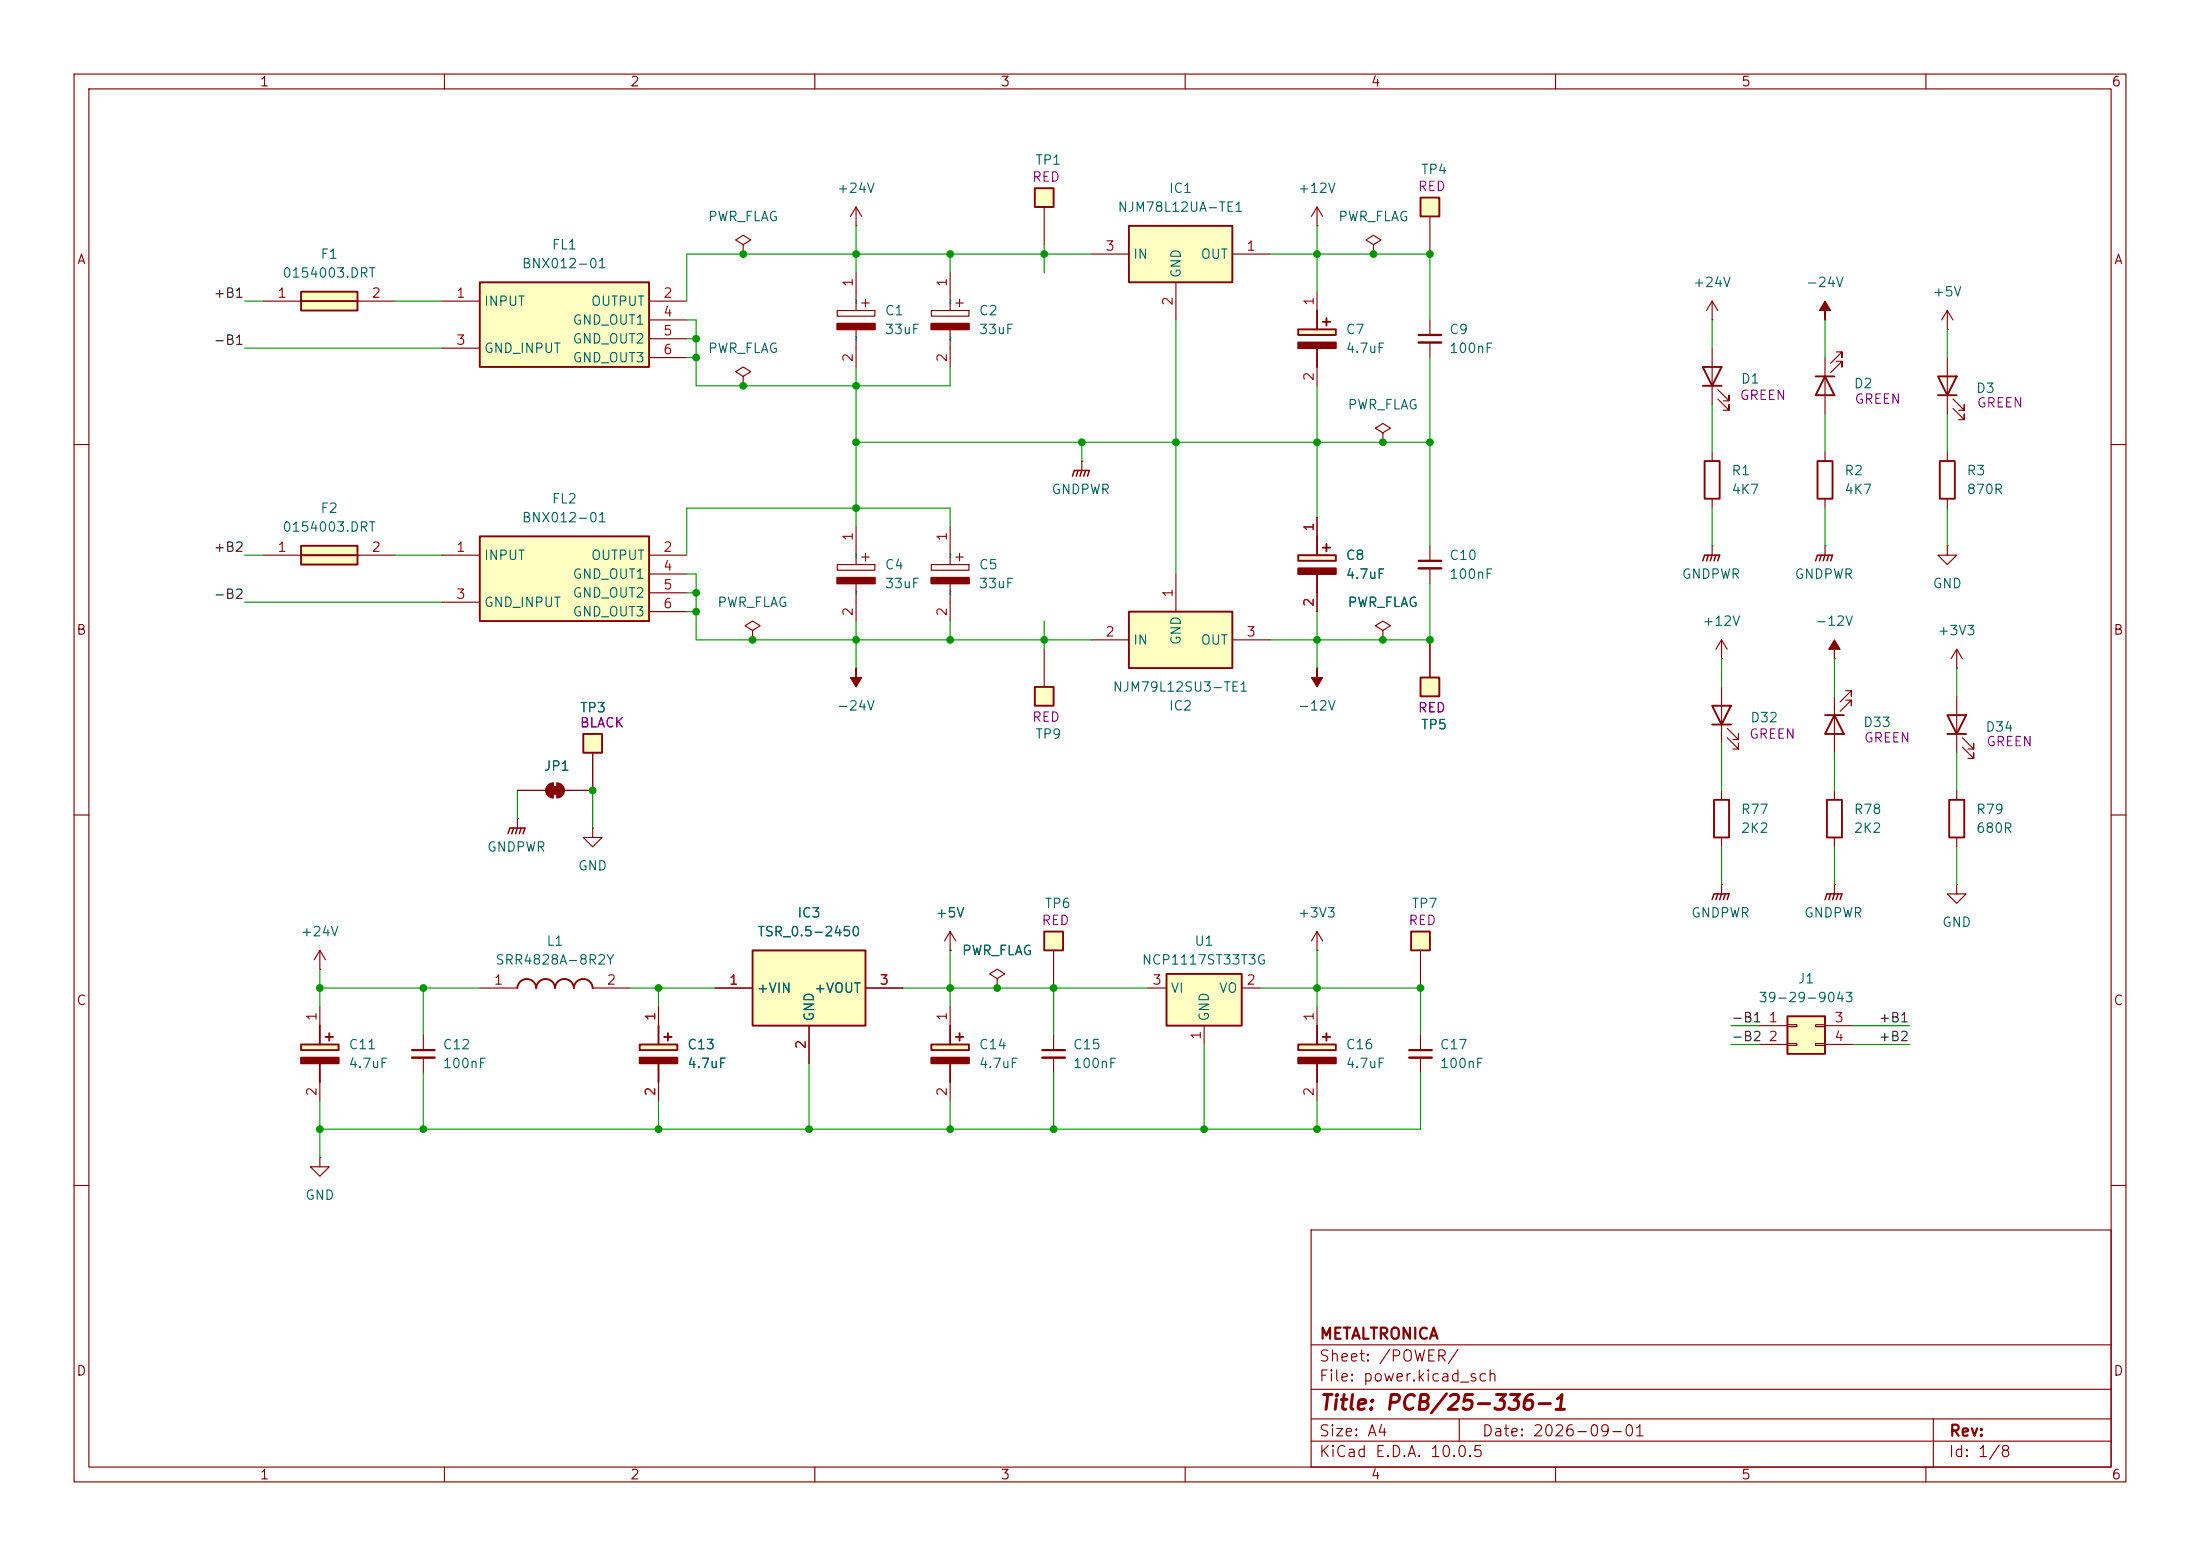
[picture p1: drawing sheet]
<svg xmlns="http://www.w3.org/2000/svg" width="297mm" height="210mm" viewBox="0 0 297 210" stroke-linecap="round" stroke-linejoin="round" font-family="sans-serif">
<g fill="none" stroke="#840000" stroke-width=".15">
<path d="M10 10h277v190h-277zM12 12h273v186h-273zM60 10v2M110 10v2M160 10v2M210 10v2M260 10v2M10 60h2M146 62.2h.1M146 62.2v1.3M285 60h2M10 110h2"/>
<path d="M285 110h2M10 160h2M177 166h108v32h-108zM285 160h2M60 198v2M110 198v2M160 198v2M177 194.5h108M177 191.5h108M177 187.5h108M177 181.5h108M197 191.5v3"/>
<path d="M210 198v2M260 198v2M261 191.5v6.5"/>
</g>
<path d="M144.8 64.3l.2-.8h2.1l-.3 .8M145.5 63.5l-.2 .8M146 63.5l-.2 .8M146.6 63.5l-.3 .8" fill="none" stroke="#840000" stroke-width=".2"/>
<path d="M152.4 82.6h14v7.6h-14z" fill="#ffffc2"/>
<g fill="none" stroke="#840000" stroke-width=".25">
<path d="M229.9 49.5h2.5l-1.3 2.6zM229.9 52.1h2.5M230.1 62.2h2.1v5.1h-2.1zM245.4 62.2h2v5.1h-2zM261.9 62.2h2v5.1h-2zM152.4 82.6h14v7.6h-14zM231.1 95.3h2.6l-1.3 2.5zM231.1 97.8h2.6M246.4 96.5h2.5M247.6 96.5l1.3 2.6h-2.5zM262.9 96.5h2.5l-1.2 2.6zM262.9 99.1h2.5"/>
<path d="M231.4 108h2v5h-2zM246.6 108h2.1v5h-2.1zM263.1 108h2.1v5h-2.1z"/>
</g>
<g fill="none" stroke="#840000" stroke-width=".15">
<path d="M100.3 33l1-.6-1-.6-1 .6 1 .6v1.3M100.3 34.3h.1M115.6 30.5h.1M115.6 27.9l-.8 1.3M115.6 27.9l.7 1.3M115.6 27.9v2.6M115.6 36.8v5.1M128.3 36.8v5.1M100.3 50.8l1-.6-1-.7-1 .7 1 .6v1.3M100.3 52.1h.1M113 41.9h5.1v.8h-5.1zM115.6 44.5v5"/>
<path d="M116.3 40.9h1M116.8 40.4v1M125.7 41.9h5.1v.8h-5.1zM128.3 44.5v5M129 40.9h1M129.5 40.4v1M193 43.2v2M193 46.2v2.1M231.1 43.2h.1M231.1 40.6v2.6M231.1 47v7.6M231.1 40.6l-.7 1.3"/>
<path d="M231.1 40.6l.8 1.3M231.9 53.8l1.5 1.6v-.8v.8h-.7M231.9 52.6l1.5 1.5v-.8v.8h-.7M113 76.2h5.1v.8h-5.1zM115.6 71.1v5.1M115.6 78.7v5.1M116.3 75.2h1M116.8 74.7v1M125.7 76.2h5.1v.8h-5.1zM128.3 71.1v5.1M128.3 78.7v5.1M129 75.2h1"/>
<path d="M129.5 74.7v1M158.7 77.5v5.1M193 73.7v2M193 76.7v2M231.1 73.7h.1M231.1 61v1.2M231.1 67.3v1.3M231.1 73.7v1.2M246.4 61v1.2M246.4 67.3v1.3M262.9 73.7v1.2h1.3l-1.3 1.3-1.3-1.3h1.3M262.9 73.7h.1"/>
<path d="M262.9 61v1.2M262.9 67.3v1.3M115.6 90.2h.1M147.3 86.4h5.1M166.4 86.4h5M232.4 88.9h.1M232.4 86.4l-.8 1.2M232.4 86.4l.8 1.2M232.4 86.4v2.5M232.4 92.7v7.6M233.2 99.6l1.5 1.5v-.8v.8h-.8M233.2 98.3l1.5 1.5v-.7v.7h-.8"/>
<path d="M247.6 88.9h.1M247.6 94v7.6M249.2 93.2h.7v.8v-.8l-1.5 1.5M249.2 94.5h.7v.8v-.8l-1.5 1.5M264.2 90.2h.1M264.2 87.6v2.6M264.2 94v7.6M264.2 87.6l-.8 1.3M264.2 87.6l.7 1.3M264.9 99.6l1.5 1.5v-.8v.8h-.7M232.4 106.7v1.3M232.4 113v1.3"/>
<path d="M247.6 119.4h.1M247.6 106.7v1.3M247.6 113v1.3M247.6 119.4v1.3M264.2 119.4v1.3h1.2l-1.2 1.2-1.3-1.2h1.3M264.2 119.4h.1M264.2 106.7v1.3M264.2 113v1.3M264.9 100.8l1.5 1.6v-.8v.8h-.7M134.6 132.1l1-.7-1-.6-1 .6 1 .7v1.3M134.6 133.4h.1M191.8 139.7v2"/>
<path d="M191.8 142.7v2.1"/>
</g>
<path d="M191.5 45.2h3.1M191.5 75.7h3.1M190.2 141.7h3.1" fill="none" stroke="#840000" stroke-width=".3"/>
<path d="M191.5 46.2h3.1M191.5 76.7h3.1M190.2 142.7h3.1" fill="none" stroke="#840000" stroke-width=".33"/>
<path d="M229.9 75.7l.2-.8h2.1l-.3 .8M230.6 74.9l-.2 .8M231.1 74.9l-.2 .8M231.6 74.9l-.2 .8M246.4 121.4l.2-.7h2.1l-.3 .7M247.1 120.7l-.2 .7M247.6 120.7l-.2 .7M248.2 120.7l-.3 .7" fill="none" stroke="#840000" stroke-width=".2"/>
<g fill="#840000" stroke="#840000" stroke-width=".25">
<path d="M125.7 78h5.1v.7h-5.1z"/>
<path d="M113 78h5.1v.7h-5.1z"/>
<path d="M113 43.7h5.1v.8h-5.1z"/>
<path d="M125.7 43.7h5.1v.8h-5.1z"/>
</g>
<g fill="#840000" stroke="#840000" stroke-width=".15">
<path d="M115.6 90.2v1.2h.7l-.7 1.3-.8-1.3h.8z"/>
<path d="M247.6 86.4l.8 1.2h-.8v1.3v-1.3h-.7z"/>
</g>
<path d="M190.5 125.7h2.5v2.6h-2.5z" fill="#ffffc2"/>
<path d="M245.1 50.8h2.5M246.4 50.8l1.2 2.5h-2.5zM261.6 50.8h2.6l-1.3 2.5zM261.6 53.3h2.6M69.8 133.4a1.27 1.27 0 0 1 1.3-1.3 1.27 1.27 0 0 1 1.3 1.3 1.27 1.27 0 0 1 1.3-1.3 1.27 1.27 0 0 1 1.2 1.3 1.27 1.27 0 0 1 1.3-1.3 1.27 1.27 0 0 1 1.3 1.3 1.27 1.27 0 0 1 1.2-1.3 1.27 1.27 0 0 1 1.3 1.3M190.5 125.7h2.5v2.6h-2.5z" fill="none" stroke="#840000" stroke-width=".25"/>
<g fill="none" stroke="#840000" stroke-width=".15">
<path d="M246.4 43.2h.1M246.4 48.3v7.6M247.9 47.5h.8v.8v-.8l-1.6 1.5M247.9 48.8h.8v.7v-.7l-1.6 1.5M262.9 48.3v7.6M263.7 55.1l1.5 1.5v-.7v.7h-.8M263.7 53.8l1.5 1.6v-.8v.8h-.8M246.4 73.7h.1M246.4 73.7v1.2M232.4 119.4h.1M232.4 119.4v1.3M57.1 139.7v2"/>
<path d="M64.8 133.4h5M80 133.4h5.1M191.8 128.3v5.1M57.1 142.7v2.1"/>
</g>
<path d="M245.1 75.7l.3-.8h2l-.3 .8M245.9 74.9l-.3 .8M246.4 74.9l-.3 .8M246.9 74.9l-.3 .8M231.1 121.4l.3-.7h2l-.2 .7M231.9 120.7l-.3 .7M232.4 120.7l-.2 .7M232.9 120.7l-.2 .7" fill="none" stroke="#840000" stroke-width=".2"/>
<path d="M246.4 40.6l.7 1.3h-.7v1.3v-1.3h-.8z" fill="#840000" stroke="#840000" stroke-width=".15"/>
<path d="M55.6 141.7h3.1" fill="none" stroke="#840000" stroke-width=".3"/>
<path d="M55.6 142.7h3.1" fill="none" stroke="#840000" stroke-width=".33"/>
<path d="M241.3 137.2h5.1v5h-5.1z" fill="#ffffc2"/>
<path d="M241.3 137.2h5.1v5h-5.1z" fill="none" stroke="#840000" stroke-width=".25"/>
<path d="M262.9 44.5h.1M262.9 41.9l-.8 1.3M262.9 41.9l.8 1.3M262.9 41.9v2.6M237.5 138.4h3.8M241.3 138.3h1.3v.3h-1.3zM245.1 138.3h1.3v.3h-1.3zM246.4 138.4h3.8M237.5 141h3.8M241.3 140.8h1.3v.3h-1.3zM245.1 140.8h1.3v.3h-1.3zM246.4 141h3.8" fill="none" stroke="#840000" stroke-width=".15"/>
<path d="M40.6 141h5.1v.7h-5.1z" fill="#ffffc2"/>
<path d="M43.2 138.4v2.6M43.9 140h1.1M44.4 139.4v1.1M40.6 141h5.1v.7h-5.1zM43.2 143.5v2.6" fill="none" stroke="#840000" stroke-width=".25"/>
<path d="M40.6 142.7h5.1v.8h-5.1z" fill="#840000" stroke="#840000" stroke-width=".25"/>
<path d="M101.6 85.1l1-.6-1-.7-1 .7 1 .6v1.3M101.6 86.4h.1M43.2 135.9v2.5M43.2 146.1v2.5" fill="none" stroke="#840000" stroke-width=".15"/>
<path d="M64.8 72.4h22.8v11.4h-22.8z" fill="#ffffc2"/>
<path d="M64.8 72.4h22.8v11.4h-22.8z" fill="none" stroke="#840000" stroke-width=".25"/>
<path d="M59.7 74.9h5.1M87.6 74.9h5.1M87.6 77.5h5.1M59.7 81.3h5.1M87.6 80h5.1M87.6 82.6h5.1" fill="none" stroke="#840000" stroke-width=".15"/>
<path d="M64.8 38.1h22.8v11.4h-22.8z" fill="#ffffc2"/>
<path d="M64.8 38.1h22.8v11.4h-22.8z" fill="none" stroke="#840000" stroke-width=".25"/>
<path d="M59.7 40.6h5.1M59.7 47h5.1M87.6 40.6h5.1M87.6 43.2h5.1M87.6 45.7h5.1M87.6 48.3h5.1" fill="none" stroke="#840000" stroke-width=".15"/>
<path d="M40.6 39.4h7.7v2.5h-7.7z" fill="#ffffc2"/>
<path d="M40.6 39.4h7.7v2.5h-7.7zM40.6 40.6h7.7" fill="none" stroke="#840000" stroke-width=".25"/>
<path d="M35.6 40.6h5M48.3 40.6h5M43.2 130.8h.1M43.2 128.3l-.8 1.2M43.2 128.3l.7 1.2M43.2 128.3v2.5" fill="none" stroke="#840000" stroke-width=".15"/>
<path d="M40.6 73.7h7.7v2.5h-7.7z" fill="#ffffc2"/>
<path d="M40.6 73.7h7.7v2.5h-7.7zM40.6 74.9h7.7" fill="none" stroke="#840000" stroke-width=".25"/>
<path d="M35.6 74.9h5M48.3 74.9h5" fill="none" stroke="#840000" stroke-width=".15"/>
<path d="M86.4 141h5v.7h-5z" fill="#ffffc2"/>
<path d="M88.9 138.4v2.6M89.7 140h1M90.2 139.4v1.1M86.4 141h5v.7h-5zM88.9 143.5v2.6" fill="none" stroke="#840000" stroke-width=".25"/>
<path d="M86.4 142.7h5v.8h-5z" fill="#840000" stroke="#840000" stroke-width=".25"/>
<path d="M80 111.8v1.2h1.3l-1.3 1.3-1.3-1.3h1.3M80 111.8h.1M88.9 135.9v2.5M88.9 146.1v2.5" fill="none" stroke="#840000" stroke-width=".15"/>
<path d="M78.7 99.1h2.6v2.5h-2.6z" fill="#ffffc2"/>
<path d="M78.7 99.1h2.6v2.5h-2.6z" fill="none" stroke="#840000" stroke-width=".25"/>
<path d="M69.8 110.5h.1M69.8 110.5v1.3M69.8 106.7h3.9M74.7 105.7v2M75.2 105.7v2M80 101.6v5.1h-3.8" fill="none" stroke="#840000" stroke-width=".15"/>
<path d="M68.6 112.5l.2-.7h2.1l-.3 .7M69.3 111.8l-.2 .7M69.8 111.8l-.2 .7M70.4 111.8l-.3 .7" fill="none" stroke="#840000" stroke-width=".2"/>
<g fill="#840000" stroke="#840000" stroke-width=".15">
<path d="M74.4 106.2h1v1h-1z"/>
<path d="M74 106l.3-.3h.4v2a1.02 1.02 0 0 1-1-.6 1.02 1.02 0 0 1 .3-1.1z"/>
<path d="M75.2 105.7a1.02 1.02 0 0 1 1 1 1.02 1.02 0 0 1-1 1z"/>
</g>
<path d="M101.6 128.3h15.2v10.1h-15.2z" fill="#ffffc2"/>
<path d="M101.6 128.3h15.2v10.1h-15.2z" fill="none" stroke="#840000" stroke-width=".25"/>
<path d="M96.5 133.4h5.1M109.2 138.4v5.1M116.8 133.4h5.1M128.3 128.3h.1M128.3 125.7l-.8 1.3M128.3 125.7l.7 1.3M128.3 125.7v2.6M43.2 156.2v1.3h1.2l-1.2 1.3-1.3-1.3h1.3M43.2 156.2h.1" fill="none" stroke="#840000" stroke-width=".15"/>
<path d="M125.7 141h5.1v.7h-5.1z" fill="#ffffc2"/>
<path d="M128.3 138.4v2.6M129 140h1M129.5 139.4v1.1M125.7 141h5.1v.7h-5.1zM128.3 143.5v2.6" fill="none" stroke="#840000" stroke-width=".25"/>
<path d="M125.7 142.7h5.1v.8h-5.1z" fill="#840000" stroke="#840000" stroke-width=".25"/>
<path d="M128.3 135.9v2.5M128.3 146.1v2.5" fill="none" stroke="#840000" stroke-width=".15"/>
<path d="M175.3 44.5h5v.7h-5z" fill="#ffffc2"/>
<path d="M175.3 44.5h5v.7h-5zM177.8 41.9v2.6M177.8 47v2.5M178.6 43.4h1M179.1 42.9v1" fill="none" stroke="#840000" stroke-width=".25"/>
<path d="M175.3 46.2h5v.8h-5z" fill="#840000" stroke="#840000" stroke-width=".25"/>
<path d="M177.8 30.5h.1M177.8 27.9v2.6M177.8 39.4v2.5M177.8 27.9l-.8 1.3M177.8 27.9l.8 1.3M177.8 49.5v2.6M186.7 58.4l1-.6-1-.6-1 .6 1 .6v1.3M186.7 59.7h.1" fill="none" stroke="#840000" stroke-width=".15"/>
<path d="M139.7 25.4h2.5v2.5h-2.5z" fill="#ffffc2"/>
<path d="M139.7 25.4h2.5v2.5h-2.5z" fill="none" stroke="#840000" stroke-width=".25"/>
<path d="M141 27.9v5.1" fill="none" stroke="#840000" stroke-width=".15"/>
<path d="M152.4 30.5h14v7.6h-14z" fill="#ffffc2"/>
<path d="M152.4 30.5h14v7.6h-14z" fill="none" stroke="#840000" stroke-width=".25"/>
<path d="M147.3 34.3h5.1M158.7 38.1v5.1M166.4 34.3h5M177.8 128.3h.1M177.8 125.7l-.8 1.3M177.8 125.7l.8 1.3M177.8 125.7v2.6" fill="none" stroke="#840000" stroke-width=".15"/>
<path d="M191.8 26.7h2.5v2.5h-2.5z" fill="#ffffc2"/>
<path d="M191.8 26.7h2.5v2.5h-2.5z" fill="none" stroke="#840000" stroke-width=".25"/>
<path d="M185.4 33l1-.6-1-.6-1 .6 1 .6v1.3M185.4 34.3h.1M193 29.2v5.1" fill="none" stroke="#840000" stroke-width=".15"/>
<path d="M191.8 91.4h2.5v2.6h-2.5z" fill="#ffffc2"/>
<path d="M191.8 91.4h2.5v2.6h-2.5z" fill="none" stroke="#840000" stroke-width=".25"/>
<path d="M186.7 85.1l1-.6-1-.7-1 .7 1 .6v1.3M186.7 86.4h.1M193 86.4v5" fill="none" stroke="#840000" stroke-width=".15"/>
<path d="M175.3 141h5v.7h-5z" fill="#ffffc2"/>
<path d="M177.8 138.4v2.6M178.6 140h1M179.1 139.4v1.1M175.3 141h5v.7h-5zM177.8 143.5v2.6" fill="none" stroke="#840000" stroke-width=".25"/>
<path d="M175.3 142.7h5v.8h-5z" fill="#840000" stroke="#840000" stroke-width=".25"/>
<path d="M177.8 135.9v2.5M177.8 146.1v2.5" fill="none" stroke="#840000" stroke-width=".15"/>
<path d="M175.3 74.9h5v.8h-5z" fill="#ffffc2"/>
<path d="M175.3 74.9h5v.8h-5zM177.8 72.4v2.5M177.8 77.5v2.5M178.6 73.9h1M179.1 73.4v1" fill="none" stroke="#840000" stroke-width=".25"/>
<path d="M175.3 76.7h5v.8h-5z" fill="#840000" stroke="#840000" stroke-width=".25"/>
<path d="M177.8 69.9v2.5M177.8 90.2h.1M177.8 80v2.6" fill="none" stroke="#840000" stroke-width=".15"/>
<path d="M177.8 90.2v1.2h.8l-.8 1.3-.8-1.3h.8z" fill="#840000" stroke="#840000" stroke-width=".15"/>
<path d="M157.5 131.4h10.1v7h-10.1z" fill="#ffffc2"/>
<path d="M157.5 131.4h10.1v7h-10.1z" fill="none" stroke="#840000" stroke-width=".25"/>
<path d="M154.9 133.4h2.6M162.6 138.4v2.6M167.6 133.4h2.6" fill="none" stroke="#840000" stroke-width=".15"/>
<path d="M139.7 92.7h2.5v2.6h-2.5z" fill="#ffffc2"/>
<path d="M139.7 92.7h2.5v2.6h-2.5z" fill="none" stroke="#840000" stroke-width=".25"/>
<path d="M141 87.6v5.1M142.2 139.7v2M142.2 142.7v2.1" fill="none" stroke="#840000" stroke-width=".15"/>
<path d="M140.7 141.7h3.1" fill="none" stroke="#840000" stroke-width=".3"/>
<path d="M140.7 142.7h3.1" fill="none" stroke="#840000" stroke-width=".33"/>
<path d="M141 125.7h2.5v2.6h-2.5z" fill="#ffffc2"/>
<path d="M141 125.7h2.5v2.6h-2.5z" fill="none" stroke="#840000" stroke-width=".25"/>
<g fill="none" stroke="#840000" stroke-width=".15">
<path d="M177.8 69.9v2.5M177.8 80v2.6M186.7 86.4h.1M193 86.4v5M69.8 106.7h3.9M80 101.6v5.1h-3.8M88.9 135.9v2.5M96.5 133.4h5.1M109.2 138.4v5.1M116.8 133.4h5.1M128.3 128.3h.1M134.6 133.4h.1"/>
<path d="M142.2 128.3v5.1M88.9 146.1v2.5"/>
</g>
<g fill="none" stroke="#009600" stroke-width=".15">
<path d="M115.6 30.5v6.3M128.3 34.3v2.5M141 33v3.8M147.3 34.3h-54.6v6.3M171.4 34.3h21.6v8.9M177.8 30.5v8.9M33 47h26.7M33 40.6h2.6M53.3 40.6h6.4M92.7 43.2h1.3v8.9h34.3v-2.6M92.7 48.3h1.3M92.7 45.7h1.3"/>
<path d="M115.6 49.5v21.6M115.6 59.7h77.4M146 59.7v2.5M158.7 43.2v34.3M177.8 52.1v17.8M193 48.3v25.4M231.1 43.2v3.8M231.1 54.6v6.4M246.4 43.2v5.1M246.4 55.9v5.1M262.9 44.5v3.8M262.9 55.9v5.1"/>
<path d="M33 74.9h2.6M53.3 74.9h6.4M92.7 77.5h1.3v8.9h53.3M128.3 71.1v-2.5h-35.6v6.3M193 78.7v7.7h-21.6M231.1 68.6v5.1M246.4 68.6v5.1M262.9 68.6v5.1M33 81.3h26.7M92.7 80h1.3M92.7 82.6h1.3M115.6 83.8v6.4"/>
<path d="M128.3 83.8v2.6M141 83.8v3.8M177.8 82.6v7.6M232.4 88.9v3.8M247.6 88.9v5.1M264.2 90.2v3.8M69.8 106.7v3.8M80 106.7v5.1M232.4 100.3v6.4M232.4 114.3v5.1M247.6 101.6v5.1M247.6 114.3v5.1"/>
<path d="M264.2 101.6v5.1M264.2 114.3v5.1M43.2 133.4h21.6M43.2 130.8v5.1M57.1 133.4v6.3M85.1 133.4h11.4M88.9 133.4v2.5M121.9 133.4h33M128.3 128.3v7.6M142.2 133.4v6.3M170.2 133.4h21.6v6.3M177.8 128.3v7.6"/>
<path d="M233.7 138.4h3.8M250.2 138.4h7.6M43.2 148.6v7.6M57.1 144.8v7.6M88.9 148.6v3.8M109.2 143.5v8.9M128.3 148.6v3.8M142.2 144.8v7.6M162.6 141v11.4M177.8 148.6v3.8M191.8 144.8v7.6h-148.6M233.7 141h3.8"/>
<path d="M250.2 141h7.6"/>
</g>
<g fill="#009600" stroke="#009600" stroke-width=".14">
<circle cx="100.3" cy="34.3" r=".46"/>
<circle cx="115.6" cy="34.3" r=".46"/>
<circle cx="115.6" cy="52.1" r=".46"/>
<circle cx="115.6" cy="59.7" r=".46"/>
<circle cx="94" cy="45.7" r=".46"/>
<circle cx="94" cy="48.3" r=".46"/>
<circle cx="128.3" cy="34.3" r=".46"/>
<circle cx="146" cy="59.7" r=".46"/>
<circle cx="100.3" cy="52.1" r=".46"/>
<circle cx="94" cy="80" r=".46"/>
<circle cx="88.9" cy="152.4" r=".46"/>
<circle cx="57.1" cy="133.4" r=".46"/>
<circle cx="57.1" cy="152.4" r=".46"/>
<circle cx="43.2" cy="133.4" r=".46"/>
<circle cx="80" cy="106.7" r=".46"/>
<circle cx="43.2" cy="152.4" r=".46"/>
<circle cx="191.8" cy="133.4" r=".46"/>
<circle cx="177.8" cy="133.4" r=".46"/>
<circle cx="177.8" cy="152.4" r=".46"/>
<circle cx="162.6" cy="152.4" r=".46"/>
<circle cx="142.2" cy="152.4" r=".46"/>
<circle cx="128.3" cy="152.4" r=".46"/>
<circle cx="142.2" cy="133.4" r=".46"/>
<circle cx="141" cy="86.4" r=".46"/>
<circle cx="115.6" cy="86.4" r=".46"/>
<circle cx="101.6" cy="86.4" r=".46"/>
<circle cx="88.9" cy="133.4" r=".46"/>
<circle cx="109.2" cy="152.4" r=".46"/>
<circle cx="134.6" cy="133.4" r=".46"/>
<circle cx="128.3" cy="133.4" r=".46"/>
<circle cx="177.8" cy="59.7" r=".46"/>
<circle cx="158.7" cy="59.7" r=".46"/>
<circle cx="177.8" cy="34.3" r=".46"/>
<circle cx="141" cy="34.3" r=".46"/>
<circle cx="193" cy="34.3" r=".46"/>
<circle cx="185.4" cy="34.3" r=".46"/>
<circle cx="177.8" cy="86.4" r=".46"/>
<circle cx="193" cy="59.7" r=".46"/>
<circle cx="186.7" cy="59.7" r=".46"/>
<circle cx="193" cy="86.4" r=".46"/>
<circle cx="186.7" cy="86.4" r=".46"/>
<circle cx="115.6" cy="68.6" r=".46"/>
<circle cx="128.3" cy="86.4" r=".46"/>
<circle cx="94" cy="82.6" r=".46"/>
</g>
<text font-size="2" fill="#840000" x="178" y="190.8">Title: PCB/25-336-1</text>
<g font-size="1.5" fill="#840000">
<text x="178" y="184.1">Sheet: /POWER/</text>
<text x="178" y="181.1">METALTRONICA</text>
<text x="178" y="186.8">File: power.kicad_sch</text>
<text x="178" y="197">KiCad E.D.A. 10.0.5</text>
<text x="178" y="194.2">Size: A4</text>
<text x="200" y="194.2">Date: 2026-09-01</text>
<text x="263" y="197">Id: 1/8</text>
<text x="263" y="194.2">Rev:</text>
</g>
<g font-size="1.3" fill="#840000">
<text x="35" y="12">1</text>
<text x="85" y="12">2</text>
<text x="135" y="12">3</text>
<text x="185" y="12">4</text>
<text x="235" y="12">5</text>
<text x="285" y="12">6</text>
<text x="10.3" y="36">A</text>
<text x="285.3" y="36">A</text>
<text x="10.2" y="86">B</text>
<text x="285.2" y="86">B</text>
<text x="10.2" y="136">C</text>
<text x="285.2" y="136">C</text>
<text x="10.2" y="186">D</text>
<text x="285.2" y="186">D</text>
<text x="35" y="200">1</text>
<text x="85" y="200">2</text>
<text x="135" y="200">3</text>
<text x="185" y="200">4</text>
<text x="235" y="200">5</text>
<text x="285" y="200">6</text>
</g>
<g font-size="1.3" fill="#006464">
<text x="139.7" y="22.6">TP1</text>
<text x="191.8" y="23.8">TP4</text>
<text x="112.9" y="26.4">+24V</text>
<text x="150.8" y="28.9">NJM78L12UA-TE1</text>
<text x="157.7" y="26.4">IC1</text>
<text x="175.1" y="26.4">+12V</text>
<text x="43.2" y="35.3">F1</text>
<text x="74.4" y="34">FL1</text>
<text x="95.5" y="30.2">PWR_FLAG</text>
<text x="152.9" y="35.3">IN</text>
<text x="162" y="35.3">OUT</text>
<text x="180.6" y="30.2">PWR_FLAG</text>
<text x="38" y="37.8">0154003.DRT</text>
<text x="65.3" y="41.6">INPUT</text>
<text x="70.4" y="36.5">BNX012-01</text>
<text x="79.7" y="41.6">OUTPUT</text>
<text x="116.5" y="41.3" transform="rotate(-90 116.5 41.3)">~</text>
<text x="129.2" y="41.3" transform="rotate(-90 129.2 41.3)">~</text>
<text x="159.7" y="37.6" transform="rotate(-90 159.7 37.6)">GND</text>
<text x="228.5" y="39.1">+24V</text>
<text x="243.7" y="39.1">-24V</text>
<text x="260.8" y="40.3">+5V</text>
<text x="65.3" y="48">GND_INPUT</text>
<text x="77.2" y="44.1">GND_OUT1</text>
<text x="77.2" y="46.7">GND_OUT2</text>
<text x="95.5" y="48">PWR_FLAG</text>
<text x="116.5" y="46.3" transform="rotate(-90 116.5 46.3)">~</text>
<text x="119.4" y="42.9">C1</text>
<text x="119.4" y="45.4">33uF</text>
<text x="129.2" y="46.3" transform="rotate(-90 129.2 46.3)">~</text>
<text x="132.1" y="42.9">C2</text>
<text x="132.1" y="45.4">33uF</text>
<text x="181.6" y="45.4">C7</text>
<text x="181.6" y="48">4.7uF</text>
<text x="195.6" y="45.4">C9</text>
<text x="195.6" y="48">100nF</text>
<text x="77.2" y="49.2">GND_OUT3</text>
<text x="234.9" y="52.1">D1</text>
<text x="250.2" y="52.7">D2</text>
<text x="266.7" y="53.4">D3</text>
<text x="181.8" y="55.6">PWR_FLAG</text>
<text x="233.7" y="64.5">R1</text>
<text x="248.9" y="64.5">R2</text>
<text x="265.4" y="64.5">R3</text>
<text x="43.2" y="69.5">F2</text>
<text x="70.4" y="70.8">BNX012-01</text>
<text x="74.4" y="68.3">FL2</text>
<text x="141.9" y="67">GNDPWR</text>
<text x="233.7" y="67">4K7</text>
<text x="248.9" y="67">4K7</text>
<text x="265.4" y="67">870R</text>
<text x="38" y="72.1">0154003.DRT</text>
<text x="65.3" y="75.9">INPUT</text>
<text x="79.7" y="75.9">OUTPUT</text>
<text x="116.5" y="75.6" transform="rotate(-90 116.5 75.6)">~</text>
<text x="119.4" y="77.2">C4</text>
<text x="129.2" y="75.6" transform="rotate(-90 129.2 75.6)">~</text>
<text x="132.1" y="77.2">C5</text>
<text x="181.6" y="75.9">C8</text>
<text x="195.6" y="75.9">C10</text>
<text x="65.3" y="82.2">GND_INPUT</text>
<text x="77.2" y="78.4">GND_OUT1</text>
<text x="77.2" y="81">GND_OUT2</text>
<text x="77.2" y="83.5">GND_OUT3</text>
<text x="96.8" y="82.2">PWR_FLAG</text>
<text x="116.5" y="80.5" transform="rotate(-90 116.5 80.5)">~</text>
<text x="119.4" y="79.7">33uF</text>
<text x="129.2" y="80.5" transform="rotate(-90 129.2 80.5)">~</text>
<text x="132.1" y="79.7">33uF</text>
<text x="181.6" y="78.4">4.7uF</text>
<text x="181.8" y="82.2">PWR_FLAG</text>
<text x="195.6" y="78.4">100nF</text>
<text x="227" y="78.4">GNDPWR</text>
<text x="242.2" y="78.4">GNDPWR</text>
<text x="260.8" y="79.7">GND</text>
<text x="152.9" y="87.3">IN</text>
<text x="159.7" y="87.2" transform="rotate(-90 159.7 87.2)">GND</text>
<text x="162" y="87.3">OUT</text>
<text x="229.7" y="84.8">+12V</text>
<text x="245" y="84.8">-12V</text>
<text x="261.5" y="86.1">+3V3</text>
<text x="150.1" y="93.7">NJM79L12SU3-TE1</text>
<text x="78.2" y="96.5">TP3</text>
<text x="112.9" y="96.2">-24V</text>
<text x="139.7" y="100">TP9</text>
<text x="157.7" y="96.2">IC2</text>
<text x="175.1" y="96.2">-12V</text>
<text x="191.8" y="98.8">TP5</text>
<text x="236.2" y="97.8">D32</text>
<text x="251.4" y="98.4">D33</text>
<text x="268" y="99.1">D34</text>
<text x="73.3" y="104.3">JP1</text>
<text x="234.9" y="110.2">R77</text>
<text x="234.9" y="112.7">2K2</text>
<text x="250.2" y="110.2">R78</text>
<text x="250.2" y="112.7">2K2</text>
<text x="266.7" y="110.2">R79</text>
<text x="266.7" y="112.7">680R</text>
<text x="65.7" y="115.3">GNDPWR</text>
<text x="77.9" y="117.8">GND</text>
<text x="107.6" y="124.2">IC3</text>
<text x="126.2" y="124.2">+5V</text>
<text x="141" y="122.9">TP6</text>
<text x="175.1" y="124.2">+3V3</text>
<text x="190.5" y="122.9">TP7</text>
<text x="228.2" y="124.2">GNDPWR</text>
<text x="243.5" y="124.2">GNDPWR</text>
<text x="262.1" y="125.4">GND</text>
<text x="40.5" y="126.7">+24V</text>
<text x="66.8" y="130.5">SRR4828A-8R2Y</text>
<text x="73.7" y="128">L1</text>
<text x="102.2" y="126.7">TSR_0.5-2450</text>
<text x="129.8" y="129.2">PWR_FLAG</text>
<text x="154.1" y="130.5">NCP1117ST33T3G</text>
<text x="161.2" y="128">U1</text>
<text x="102.1" y="134.3">+VIN</text>
<text x="109.8" y="134.3">+VOUT</text>
<text x="110.2" y="137.9" transform="rotate(-90 110.2 137.9)">GND</text>
<text x="158" y="134.3">VI</text>
<text x="163.5" y="137.9" transform="rotate(-90 163.5 137.9)">GND</text>
<text x="164.5" y="134.3">VO</text>
<text x="237.3" y="135.6">39-29-9043</text>
<text x="242.6" y="133">J1</text>
<text x="47" y="141.9">C11</text>
<text x="59.7" y="141.9">C12</text>
<text x="92.7" y="141.9">C13</text>
<text x="132.1" y="141.9">C14</text>
<text x="144.8" y="141.9">C15</text>
<text x="181.6" y="141.9">C16</text>
<text x="194.3" y="141.9">C17</text>
<text x="47" y="144.5">4.7uF</text>
<text x="59.7" y="144.5">100nF</text>
<text x="92.7" y="144.5">4.7uF</text>
<text x="132.1" y="144.5">4.7uF</text>
<text x="144.8" y="144.5">100nF</text>
<text x="181.6" y="144.5">4.7uF</text>
<text x="194.3" y="144.5">100nF</text>
<text x="41.1" y="162.3">GND</text>
</g>
<g font-size="1.3" fill="#840084">
<text x="139.3" y="24.8">RED</text>
<text x="191.3" y="26.1">RED</text>
<text x="234.8" y="54.3">GREEN</text>
<text x="250.3" y="54.8">GREEN</text>
<text x="266.8" y="55.3">GREEN</text>
<text x="78.2" y="98.5">BLACK</text>
<text x="139.3" y="97.7">RED</text>
<text x="191.3" y="96.5">RED</text>
<text x="236.1" y="100">GREEN</text>
<text x="251.6" y="100.5">GREEN</text>
<text x="268.1" y="101">GREEN</text>
<text x="140.5" y="125.2">RED</text>
<text x="190.1" y="125.2">RED</text>
</g>
<g font-size="1.3" fill="#a90000">
<text x="149.1" y="34.2">3</text>
<text x="168.2" y="34.2">1</text>
<text x="37.4" y="40.5">1</text>
<text x="50.1" y="40.5">2</text>
<text x="61.5" y="40.5">1</text>
<text x="89.4" y="40.5">2</text>
<text x="115.4" y="38.8" transform="rotate(-90 115.4 38.8)">1</text>
<text x="128.1" y="38.8" transform="rotate(-90 128.1 38.8)">1</text>
<text x="158.6" y="41.4" transform="rotate(-90 158.6 41.4)">2</text>
<text x="177.7" y="41.4" transform="rotate(-90 177.7 41.4)">1</text>
<text x="61.5" y="46.9">3</text>
<text x="89.4" y="43">4</text>
<text x="89.4" y="45.6">5</text>
<text x="89.4" y="48.1">6</text>
<text x="115.4" y="49" transform="rotate(-90 115.4 49)">2</text>
<text x="128.1" y="49" transform="rotate(-90 128.1 49)">2</text>
<text x="177.7" y="51.5" transform="rotate(-90 177.7 51.5)">2</text>
<text x="177.7" y="71.9" transform="rotate(-90 177.7 71.9)">1</text>
<text x="37.4" y="74.8">1</text>
<text x="50.1" y="74.8">2</text>
<text x="61.5" y="74.8">1</text>
<text x="89.4" y="74.8">2</text>
<text x="89.4" y="77.3">4</text>
<text x="115.4" y="73.1" transform="rotate(-90 115.4 73.1)">1</text>
<text x="128.1" y="73.1" transform="rotate(-90 128.1 73.1)">1</text>
<text x="61.5" y="81.1">3</text>
<text x="89.4" y="79.9">5</text>
<text x="89.4" y="82.4">6</text>
<text x="115.4" y="83.3" transform="rotate(-90 115.4 83.3)">2</text>
<text x="128.1" y="83.3" transform="rotate(-90 128.1 83.3)">2</text>
<text x="158.6" y="80.7" transform="rotate(-90 158.6 80.7)">1</text>
<text x="177.7" y="82" transform="rotate(-90 177.7 82)">2</text>
<text x="149.1" y="86.2">2</text>
<text x="168.2" y="86.2">3</text>
<text x="43" y="137.9" transform="rotate(-90 43 137.9)">1</text>
<text x="66.6" y="133.2">1</text>
<text x="81.8" y="133.2">2</text>
<text x="88.8" y="137.9" transform="rotate(-90 88.8 137.9)">1</text>
<text x="98.3" y="133.2">1</text>
<text x="118.6" y="133.2">3</text>
<text x="128.1" y="137.9" transform="rotate(-90 128.1 137.9)">1</text>
<text x="155.5" y="133.2">3</text>
<text x="168.2" y="133.2">2</text>
<text x="177.7" y="137.9" transform="rotate(-90 177.7 137.9)">1</text>
<text x="109.1" y="141.7" transform="rotate(-90 109.1 141.7)">2</text>
<text x="162.4" y="140.4" transform="rotate(-90 162.4 140.4)">1</text>
<text x="238.7" y="138.3">1</text>
<text x="238.7" y="140.8">2</text>
<text x="247.6" y="138.3">3</text>
<text x="247.6" y="140.8">4</text>
<text x="43" y="148.1" transform="rotate(-90 43 148.1)">2</text>
<text x="88.8" y="148.1" transform="rotate(-90 88.8 148.1)">2</text>
<text x="128.1" y="148.1" transform="rotate(-90 128.1 148.1)">2</text>
<text x="177.7" y="148.1" transform="rotate(-90 177.7 148.1)">2</text>
</g>
<g font-size="1.3" fill="#0f0f0f">
<text x="28.7" y="40.5">+B1</text>
<text x="28.7" y="46.9">-B1</text>
<text x="28.7" y="74.8">+B2</text>
<text x="28.7" y="81.2">-B2</text>
<text x="233.7" y="140.8">-B2</text>
<text x="233.7" y="138.3">-B1</text>
<text x="253.5" y="138.3">+B1</text>
<text x="253.5" y="140.8">+B2</text>
</g>
</svg>
